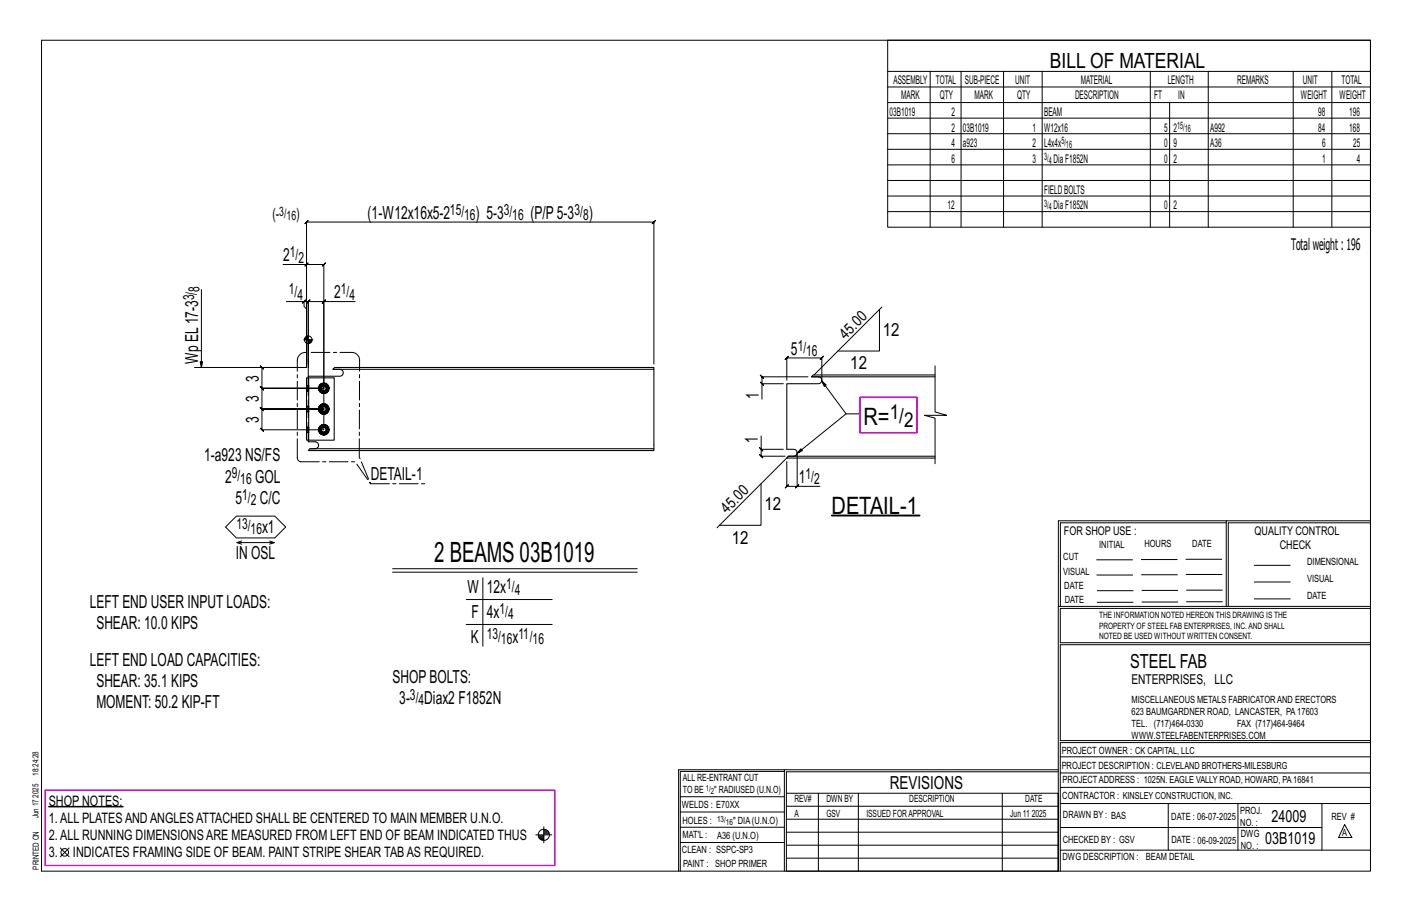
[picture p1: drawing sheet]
<svg xmlns="http://www.w3.org/2000/svg" width="432mm" height="279mm" viewBox="0 0 432 279" stroke-linecap="round" stroke-linejoin="round" font-family="sans-serif">
<path d="M254.3 157.5h27v.2h-27zM14.9 246.5h22.7v.2h-22.7z" fill="#000" stroke="#000" stroke-width=".31"/>
<g fill="none" stroke="#000" stroke-width=".31">
<path d="M12.7 12.3h406.4v254h-406.4zM271.5 12.3h147.6v57.2h-147.6zM271.5 21.8h147.6M271.5 26.6h147.6M271.5 31.4h147.6M271.5 36.1h147.6M284.5 21.8v47.7M293.9 21.8v47.7M306.9 21.8v47.7M318.7 21.8v47.7M351.8 21.8v47.7M357.7 31.4v38.1"/>
<path d="M369.5 21.8v47.7M395.5 21.8v47.7M407.3 21.8v47.7M271.5 40.9h147.6M271.5 45.6h147.6M271.5 50.4h147.6M271.5 55.2h147.6M271.5 59.9h147.6M271.5 64.7h147.6M61.6 88.5v23.8l-.4-1.7h.8l-.4 1.7M86.6 80.9h7.1v31.4v-17.9l-.7-.7v-1.5h-5.4M93 92.2h1.3l-.5 .5 1-1-.5 .5v26.5"/>
<path d="M93.5 91.7l-1 1zM93.7 80.9l-.5 .5 1-1zM93.7 80.9h5.3l-.5 .5 1-1-.5 .5v50.5h-18.9l.5 .5-1-1 .5 .5v-6.4l.5 .5-1-1 .5 .5h18.9h-18.9l.5 .5-1-1 .5 .5v-6.3l.5 .5-1-1 1 1-1-1 .5 .5v-6.4l.5 .5-1-1 .5 .5h12.2M99 92.2l.5-.5-1 1zM99 92.2h-4.7l.5-.5-1 1 .5-.5v20.1M108.6 92.2h-9.6v26.5h-18.9h18.9M268.9 94.6v12.7h-12.7M269.7 93.9l-20.8 20.7M92.9 103.9h2.8M93.2 103.4v.5M93.4 103.1v.8M93.6 102.9v1"/>
<path d="M93.8 102.8v1.1M94.1 102.7v1.2M94.3 102.5v8.8M94.5 103.9v1.1M94.7 103.9v1.1M94.9 103.9v.9M95.1 103.9v.8M95.3 103.9v.5M97.5 118.7h.5M97.6 118.1l.5 .2-.1 .4M98 119.8l.4 .3M98 118.7l.1 .4-.5 .2"/>
<path d="M98.1 118.3l.2-.3-.3-.4a1.52 1.52 0 0 0 0 2.2l.3-.4-.2-.3M98.3 119.4l.3 .2-.2 .5 .6 .1M98.4 117.3l-.4 .3M98.6 119.6l.4 .1v.5l.6-.1M99 117.2l-.6 .1 .2 .4-.3 .3M99 117.7h.4l.2-.4 .5 .3-.3 .4M99.4 117.7l.4 .3 .3 .7h.4l-.1 .6M99.6 117.3l-.6-.1v.5h-.4M99.8 119.4l.3 .4-.5 .3-.2-.5-.4 .1M100 119.1l.4 .2-.3 .5M100.1 118.7l-.3 .7-.4 .2M100.1 117.6l.3 .5-.4 .2"/>
<path d="M100.4 118.1l.1 .6M200 111.3v-43.4l.5-.5-1 1 .5-.5h-106.3l.5-.5-1 1 .5-.5v44.4h-34.2M232.5 116.8l1 1zM239.5 117.3h-6.5v4.7M240.6 116.2v-6.8l-.5 .5 1-1-.5 .5h10.7l-.5 .5 1-1-.5 .5v7.1l.8 1.6 .6-.4-1.4-1.2 7.4 10M247.1 115.2h-14.1l-.5-.5 1 1-.5-.5v2.1M285.9 111.8v14.1l3.6 1.1h-6.8l3.2 .8v14M97.5 131.4h.5M97.5 125h.5M97.6 130.8l.5 .2-.1 .4M97.6 124.5l.5 .1-.1 .4M98 132.5l.4 .3"/>
<path d="M98 126.1l.4 .3M98 131.4l.1 .4-.5 .2M98 125l.1 .4-.5 .2M98.1 131l.2-.3-.3-.4a1.52 1.52 0 0 0 0 2.2l.3-.4-.2-.3M98.1 124.6l.2-.3-.3-.3a1.52 1.52 0 0 0 0 2.1l.3-.3-.2-.4M98.3 132.1l.3 .2-.2 .5 .6 .1M98.3 125.8l.3 .2-.2 .4 .6 .2M98.4 130l-.4 .3M98.4 123.6l-.4 .4M98.6 132.3l.4 .1v.5l.6-.1M98.6 126l.4 .1v.5l.6-.2M99 129.9l-.6 .1 .2 .4-.3 .3"/>
<path d="M99 130.4h.4l.2-.4 .5 .3-.3 .4M99 123.5l-.6 .1 .2 .5-.3 .2M99 124l.4 .1 .2-.5 .5 .4-.3 .3M99.4 130.4l.4 .3 .3 .7h.4l-.1 .6M99.4 124.1l.4 .2 .3 .7h.4l-.1 .6M99.6 130l-.6-.1v.5h-.4M99.6 123.6l-.6-.1v.5l-.4 .1M99.8 132.1l.3 .4-.5 .3-.2-.5-.4 .1M99.8 125.8l.3 .3-.5 .3-.2-.4-.4 .1M100 131.8l.4 .2-.3 .5M100 125.4l.4 .2-.3 .5M100.1 131.4l-.3 .7-.4 .2"/>
<path d="M100.1 125l-.3 .8-.4 .2M100.1 130.3l.3 .5-.4 .2M100.1 124l.3 .5-.4 .1M100.4 130.8l.1 .6M100.4 124.5l.1 .5M232.3 136.8l1 1zM232.8 133.3v4h6.7M232.8 137.3v2.2l-.5-.5 1 1-.5-.5h7.3M241.1 139.5l-21.8 21.8M263 126.5h-4.3l-14.9 12.1 1.1-1.4 .5 .6-1.6 .8v10.1h6.9M232.7 147.9v12.7h-12.7M240.6 141.1v7.6l-.5 .5 1-1-.5 .5h3.2"/>
<path d="M243.8 148.7l.5-.5-1 1zM375 159.8h-50.7v25.6M375 159.2h-51.3l-.1 107.1M419.1 159.2h-44.1v26.2M419.1 159.8h-43.5v25.6M69 161.1l3.3-3.3h11.7l3.4 3.3-3.4 3.3h-11.7zM72.4 165.9h11.5l-1.5 .4M73.9 165.4l-1.5 .5 1.5 .4M82.4 165.4l1.5 .5M120.1 173.9h74.8M120.1 174.9h74.8M147.7 176.6v21"/>
<path d="M335.4 171.1h10.9M335.4 175.8h11M349 171h11M349.1 175.7h11M362.7 171h10.9M362.7 175.6h11M383.6 172.8h11M383.6 177.9h11M142.6 183.3h26.3M142.6 190.9h26.3M323.7 185.4h95.4M335.5 184.1h11"/>
<path d="M335.5 180.6h11M349.2 184h11M349.2 180.5h11M362.9 180.4h10.9M362.9 184h10.9M383.6 183.1h11M419.1 186h-94.9v10.5h94.9M419.1 197.1h-94.9v29.3h94.9v.6h-94.9v39.3M239.9 235.8h-31.9v30.5M239.9 235.3h-32.4v31M323.6 235.3h-83.7v31M323.6 235.9h-83.1v6.6"/>
<path d="M324.2 236.3h94.9M324.2 231.4h94.9M18.4 259.2l2.7 2.7M21.1 259.2l-2.7 2.7M163.8 255.2h5M164.6 255.5h1.7M164.7 255.8h1.6M164.8 256.1h1.5M165 256.4h1.3M165.4 256.6h.9M166.3 252.8v4.9M166.3 254.1h1.3"/>
<path d="M166.3 253.8h.9M166.3 254.6h1.6M166.3 254.3h1.5M166.3 254.9h1.7M208 252.9h31.9M208 257.5h31.9M208 243.6h31.9M208 248.2h31.9M240.5 242.5h83.1v23.8h-83.1zM240.5 258.4h83.1M240.5 254.4h83.1M240.5 250.4h83.1"/>
<path d="M240.5 246.5h83.1M250.3 242.5v23.8M262.5 242.5v23.8M306.5 242.5v23.8M324.2 253h80.1M324.2 245.6h94.9M324.2 259.9h94.9M324.2 240.7h94.9M357.3 245.6v14.3M378.6 245.6v14.3M404.3 245.6v14.3M411.2 252.1l2.2 3.9h-4z"/>
<path d="M240.5 262.3h83.1"/>
<circle cx="94.3" cy="103.9" r="1.16"/>
<circle cx="166.3" cy="255.2" r="1.71"/>
<circle cx="19.8" cy="260.6" r="1.17"/>
</g>
<path d="M263 121.5h17.4v10.8h-17.4zM13.8 241.6h155.8v23h-155.8z" fill="none" stroke="#f0f" stroke-width=".5"/>
<path d="M93.7 115.5h.7v19.1h-.7zM94.4 115.5h7.8v19.1h-7.8M101.8 112.9h2.1a1.06 1.06 0 0 1 1.1 1.1 1.06 1.06 0 0 1-1.1 1h-9.6v.5M102.3 112.3h97.7v.6h-98.2zM200 112.9v24.3M248.1 115.2h2.2a1.06 1.06 0 0 1 1 1 1.06 1.06 0 0 1-1 1.1h-9.7v20h2.1a1.06 1.06 0 0 1 1.1 1.1 1.06 1.06 0 0 1-1.1 1.1h-1.6M285.9 114.6h-37.2l-.6 .6h37.8M94.3 134.6v.5h2.1a1.06 1.06 0 0 1 1 1 1.06 1.06 0 0 1-1 1.1h-1.6M94.8 137.2h105.2v.5h-105.7zM285.9 139.5h-44.8l-.5 .5h45.3" fill="none" stroke="#000" stroke-width=".32"/>
<g fill="none" stroke="#000" stroke-width=".31" stroke-dasharray="2 1.4">
<path d="M93.7 119.5h.7zM93.7 119.5v-.2M93.7 119v.3h.7v.2M93.7 118.7v-.3h.7v.3M93.7 118.4v-.3h.7v.3M93.7 118.1v-.2h.7v.2M93.7 117.9h.7M94.3 115.5v19.1M94.4 119v-.3h-.7v.3h.7v.3M97.4 118.7l.2 .6zM97.5 118.7l.1 .6zM97.5 118.7l.8-1.3-.8 1.3 .8 1.3-.8-1.3h.5"/>
<path d="M97.6 118.1l-.2 .6zM97.6 119.3l.3 .5zM97.6 119.3l.5-.2-.1-.4M97.6 118.1l.5 .2-.1 .4M97.9 117.6l-.3 .5zM97.9 119.8l.5 .4zM97.9 117.6l.5-.4zM98 119.8l.4 .3zM98 119.8l.4 .3M98 117.6l.4-.3zM98 117.6l.4-.3M98.1 119.1l.5 .5"/>
<path d="M98.1 118.3l.5-.6M98.2 118.7l.1 .4zM98.3 117.4h1.5zM98.3 118l-.3-.4-.5 1.1 .1-.6v1.2l.4 .5-.4-.5 .4 .5 .3-.4M98.3 118.3l-.1 .4zM98.3 119.1l.3 .3zM98.3 118.3l.3-.3zM98.4 117.2l.6-.1zM98.6 119.6l.4 .1v.5l-.6-.1 .6 .1-.6-.1zM98.6 119.4l.4 .1zM98.6 118l.4-.1zM99 117.2l-.6 .1 .6-.1-.6 .1 .2 .4h.4"/>
<path d="M99 119.7l.4-.1 .2 .5M99 119.5l.4-.1zM99 117.9l.4 .1zM99 117.2l.6 .1-.6-.1 .6 .1-.2 .4h-.4zM99 117.1l.6 .1zM99.4 119.6l.4-.2M99.4 119.4l.3-.3zM99.4 118l.3 .3zM99.4 117.7l.4 .3M99.6 117.3l.5 .3zM99.6 117.3l.5 .3M99.6 117.2l.6 .4z"/>
<path d="M99.7 118.3l.1 .4zM99.8 117.4l.7 1.3zM99.8 118.7l-.1 .4zM100 119.1l.4 .2-.3 .5M100 118.3l.4-.2-.3-.5M100.1 119.8l-.3-.4 .3-.7M100.1 117.6l-.3 .4 .3 .7h.4l-.1 .6M100.2 117.6l.3 .5zM100.4 118.1l.1 .6zM100.4 118.1l.1 .6M100.5 119.3l-.3 .5zM100.5 118.1l.1 .6z"/>
<path d="M100.5 118.7l-.7 1.3zM100.6 118.7l-.1 .6zM93.7 132.2h.7zM93.7 132.2v-.2M93.7 131.7v.3h.7v.2M93.7 131.4v-.3h.7v.3M93.7 131.1v-.3h.7v.3M93.7 130.8v-.2h.7v.2M93.7 130.6h.7M93.7 125.8l.7 .1zM93.7 125.8v-.2M93.7 125.4v.2h.7v.2"/>
<path d="M93.7 125v-.3h.7v.3M93.7 124.7v-.3h.7v.3M93.7 124.4v-.2h.7v.2M93.7 124.2h.7M94.4 131.7v-.3h-.7v.3h.7v.3M94.4 125.4v-.4h-.7v.4h.7v.2M97.4 131.4l.2 .6zM97.4 125l.2 .6zM97.5 131.4l.1 .6zM97.5 131.4l.8-1.3-.8 1.3 .8 1.3-.8-1.3h.5M97.5 125l.1 .6zM97.5 125l.8-1.3-.8 1.3 .8 1.4-.8-1.4h.5"/>
<path d="M97.6 130.8l-.2 .6zM97.6 132l.3 .5zM97.6 124.4l-.2 .6zM97.6 125.6l.3 .6zM97.6 132l.5-.2-.1-.4M97.6 130.8l.5 .2-.1 .4M97.6 125.6l.5-.2-.1-.4M97.6 124.5l.5 .1-.1 .4M97.9 130.3l-.3 .5zM97.9 132.5l.5 .4zM97.9 130.3l.5-.4zM97.9 123.9l-.3 .5z"/>
<path d="M97.9 126.2l.5 .3zM97.9 123.9l.5-.3zM98 132.5l.4 .3zM98 132.5l.4 .3M98 130.3l.4-.3zM98 130.3l.4-.3M98 126.1l.4 .3zM98 126.1l.4 .3M98 124l.4-.4zM98 124l.4-.4M98.1 131.8l.5 .5M98.1 131l.5-.6"/>
<path d="M98.1 125.4l.5 .6M98.1 124.6l.5-.5M98.2 131.4l.1 .4zM98.2 125l.1 .4zM98.3 132.7h1.5zM98.3 130.1h1.5zM98.3 126.4h1.5zM98.3 123.7h1.5zM98.3 120h1.5zM98.3 130.7l-.3-.4-.5 1.1 .1-.6v1.2l.4 .5-.4-.5 .4 .5 .3-.4M98.3 124.3l-.3-.3-.5 1 .1-.5v1.1l.4 .5-.4-.5 .4 .5 .3-.3M98.3 131l-.1 .4z"/>
<path d="M98.3 131.8l.3 .3zM98.3 131l.3-.3zM98.3 124.6l-.1 .4zM98.3 125.4l.3 .3zM98.3 124.6l.3-.3zM98.4 132.9l.6 .1zM98.4 129.9l.6-.1zM98.4 126.5l.6 .1zM98.4 123.6l.6-.2zM98.4 120.2l.6 .1zM98.6 132.3l.4 .1v.5l-.6-.1 .6 .1-.6-.1zM98.6 132.1l.4 .1z"/>
<path d="M98.6 130.7l.4-.1zM98.6 126l.4 .1v.5l-.6-.2 .6 .2-.6-.2zM98.6 125.7l.4 .1zM98.6 124.3l.4-.1zM99 129.9l-.6 .1 .6-.1-.6 .1 .2 .4h.4M99 133l.6-.1zM99 132.9l.6-.1zM99 132.9l.6-.1M99 132.4l.4-.1 .2 .5M99 132.2l.4-.1zM99 130.6l.4 .1zM99 129.9l.6 .1-.6-.1 .6 .1-.2 .4h-.4z"/>
<path d="M99 129.8l.6 .1zM99 123.5l-.6 .1 .6-.1-.6 .1 .2 .5 .4-.1M99 126.6l.6-.1zM99 126.6l.6-.2zM99 126.6l.6-.2M99 126.1l.4-.1 .2 .4M99 125.8l.4-.1zM99 124.2l.4 .1zM99 123.5l.6 .1-.6-.1 .6 .1-.2 .5-.4-.1zM99 123.4l.6 .2zM99 120.3l.6-.1zM99 120.2l.6-.1z"/>
<path d="M99 120.2l.6-.1M99.4 132.3l.4-.2M99.4 132.1l.3-.3zM99.4 130.7l.3 .3zM99.4 130.4l.4 .3M99.4 126l.4-.2M99.4 125.7l.3-.3zM99.4 124.3l.3 .3zM99.4 124.1l.4 .2M99.6 132.8l.5-.3zM99.6 132.8l.5-.3M99.6 130l.5 .3z"/>
<path d="M99.6 130l.5 .3M99.6 126.4l.5-.3zM99.6 126.4l.5-.3M99.6 123.6l.5 .4zM99.6 123.6l.5 .4M99.6 120.1l.5-.3zM99.6 120.1l.5-.3M99.6 132.9l.6-.4zM99.6 129.9l.6 .4zM99.6 126.5l.6-.3zM99.6 123.6l.6 .3zM99.6 120.2l.6-.4z"/>
<path d="M99.7 131l.1 .4zM99.7 124.6l.1 .4zM99.8 130.1l.7 1.3zM99.8 123.7l.7 1.3zM99.8 131.4l-.1 .4zM99.8 125l-.1 .4zM100 131.8l.4 .2-.3 .5M100 131l.4-.2-.3-.5M100 125.4l.4 .2-.3 .5M100 124.6l.4-.1-.3-.5M100.1 132.5l-.3-.4 .3-.7M100.1 130.3l-.3 .4 .3 .7h.4l-.1 .6"/>
<path d="M100.1 126.1l-.3-.3 .3-.8M100.1 124l-.3 .3 .3 .7h.4l-.1 .6M100.2 130.3l.3 .5zM100.2 123.9l.3 .5zM100.4 130.8l.1 .6zM100.4 130.8l.1 .6M100.4 124.5l.1 .5zM100.4 124.5l.1 .5M100.5 132l-.3 .5zM100.5 130.8l.1 .6zM100.5 125.6l-.3 .6zM100.5 124.4l.1 .6z"/>
<path d="M100.5 131.4l-.7 1.3zM100.5 125l-.7 1.4zM100.6 131.4l-.1 .6zM100.6 125l-.1 .6z"/>
</g>
<path d="M93.5 107.7a2.5 2.5 0 0 0-2.6 2.4M95.2 107.7h12.4M110 110.1a2.38 2.38 0 0 0-2.4-2.4M90.9 139.9v-29.8M90.9 139.9l.2 .7 .8 .6M109.9 139.9l.1-29.8M91.9 141.2h16.7l4.7 6.7-3.3-8M113.3 147.9h16.9" fill="none" stroke="#000" stroke-width=".31" stroke-dasharray="5.8 1 1 1"/>
<text font-size="8.6" x="132.8" y="171.9">2 BEAMS 03B1019</text>
<g font-size="7.3">
<text x="264.1" y="129.9">R=</text>
<text x="254.3" y="157.1">DETAIL-1</text>
</g>
<text font-size="6.4" x="321.1" y="20.7">BILL OF MATERIAL</text>
<g font-size="6.2">
<text x="272.1" y="128.2">1/</text>
<text x="276.5" y="130.4">2</text>
</g>
<text font-size="5.9" x="345.6" y="204.1">STEEL FAB</text>
<g font-size="5.5">
<text x="112.4" y="66.9">(1-W12x16x5-2</text>
<text x="145.4" y="66.9">) 5-3</text>
<text x="162.2" y="66.9">(P/P5-3</text>
<text x="180.1" y="66.9">)</text>
<text x="86.6" y="79.9">2</text>
<text x="102.2" y="91.2">2</text>
<text x="270" y="102.7">12</text>
<text x="60.6" y="111.3" transform="rotate(-90 60.6 111.3)">Wp EL17-3</text>
<text x="241.9" y="108.4">5</text>
<text x="260" y="112.9">12</text>
<text x="79.1" y="116.6" transform="rotate(-90 79.1 116.6)">3</text>
<text x="79.1" y="122.9" transform="rotate(-90 79.1 122.9)">3</text>
<text x="232" y="122" transform="rotate(-90 232 122)">1</text>
<text x="79.1" y="129.2" transform="rotate(-90 79.1 129.2)">3</text>
<text x="231.8" y="135.3" transform="rotate(-90 231.8 135.3)">1</text>
<text x="62.4" y="141">1-a923 NS/FS</text>
<text x="68.8" y="147.5">2</text>
<text x="78" y="147.5">GOL</text>
<text x="113.4" y="146.7">DETAIL-1</text>
<text x="244.3" y="147.7">1</text>
<text x="72" y="154">5</text>
<text x="79.4" y="154">C/C</text>
<text x="233.8" y="156">12</text>
<text x="80.1" y="162.9">x1</text>
<text x="223.8" y="166.2">12</text>
<text x="72.1" y="170.9">IN OSL</text>
<text x="27.4" y="185.8">LEFT END USER INPUT LOADS:</text>
<text x="143" y="181.3">W</text>
<text x="148.9" y="181.3">12x</text>
<text x="144.2" y="188.9">F</text>
<text x="148.9" y="188.9">4x</text>
<text x="29.5" y="192.3">SHEAR: 10.0 KIPS</text>
<text x="144" y="196.6">K</text>
<text x="156.7" y="196.6">x</text>
<text x="27.4" y="203.5">LEFT END LOAD CAPACITIES:</text>
<text x="29.5" y="210">SHEAR: 35.1 KIPS</text>
<text x="120.1" y="208.7">SHOPBOLTS:</text>
<text x="122.1" y="215.2">3-</text>
<text x="129.7" y="215.2">Diax2 F1852N</text>
<text x="29.5" y="216.5">MOMENT: 50.2 KIP-FT</text>
<text x="272.2" y="241.1">REVISIONS</text>
</g>
<g font-size="5.1">
<text x="388.9" y="251.3">24009</text>
<text x="386.9" y="258.1">03B1019</text>
</g>
<text font-size="4.9" x="394.8" y="76.4">Totalweight : 196</text>
<g font-size="4.7">
<text x="137.6" y="65.6">15/</text>
<text x="154" y="65.6">3/</text>
<text x="175.7" y="65.6">3/</text>
<text x="83.3" y="67">(-</text>
<text x="90.6" y="67">)</text>
<text x="142" y="67.3">16</text>
<text x="156.7" y="67.3">16</text>
<text x="178.3" y="67.3">8</text>
<text x="88.6" y="78.6">1/</text>
<text x="91.2" y="80.3">2</text>
<text x="61" y="89.2" transform="rotate(-90 61 89.2)">8</text>
<text x="88.3" y="90">1/</text>
<text x="104.2" y="90">1/</text>
<text x="59.4" y="91.8" transform="rotate(-90 59.4 91.8)">3/</text>
<text x="90.9" y="91.6">4</text>
<text x="106.9" y="91.6">4</text>
<text x="243.9" y="107.2">1/</text>
<text x="258.5" y="103.8" transform="rotate(-45 258.5 103.8)">45.0</text>
<text x="246.6" y="108.8">16</text>
<text x="70.9" y="146.3">9/</text>
<text x="73.5" y="147.9">16</text>
<text x="246.4" y="146.4">1/</text>
<text x="249" y="148.1">2</text>
<text x="74.1" y="152.8">1/</text>
<text x="76.7" y="154.4">2</text>
<text x="72.3" y="161.6">13/</text>
<text x="222.3" y="157.1" transform="rotate(-45 222.3 157.1)">45.0</text>
<text x="76.6" y="163.3">16</text>
<text x="154.8" y="180.1">1/</text>
<text x="157.4" y="181.7">4</text>
<text x="152.7" y="187.7">1/</text>
<text x="155.4" y="189.4">4</text>
<text x="148.9" y="195.3">13/</text>
<text x="153.2" y="197">16</text>
<text x="158.5" y="195.3">11/</text>
<text x="162.9" y="197">16</text>
<text x="125.4" y="214">3/</text>
<text x="128" y="215.6">4</text>
</g>
<g font-size="4.4">
<text x="14.9" y="251.5">1.ALL PLATESANDANGLESATTACHED SHALL BE CENTERED TO MAIN MEMBER U.N.O.</text>
<text x="14.9" y="246.3">SHOP NOTES:</text>
<text x="14.9" y="256.7">2.ALL RUNNING DIMENSIONSARE MEASURED FROM LEFT END OF BEAM INDICATED THUS</text>
<text x="14.9" y="262">3.</text>
<text x="22.3" y="262">INDICATES FRAMING SIDE OF BEAM. PAINT STRIPE SHEAR TABAS REQUIRED.</text>
</g>
<text font-size="4.2" x="346" y="209.1">ENTERPRISES, LLC</text>
<g font-size="4">
<text x="85.4" y="66">3/</text>
<text x="87.6" y="67.4">16</text>
</g>
<g font-size="3.7">
<text x="273.2" y="25.6">ASSEMBLY</text>
<text x="286.2" y="25.6">TOTAL</text>
<text x="295.1" y="25.6">SUB-PIECE</text>
<text x="310.4" y="25.6">UNIT</text>
<text x="330.5" y="25.6">MATERIAL</text>
<text x="357.1" y="25.6">LENGTH</text>
<text x="378.3" y="25.6">REMARKS</text>
<text x="398.4" y="25.6">UNIT</text>
<text x="410.2" y="25.6">TOTAL</text>
<text x="272.1" y="35.5">03B1019</text>
<text x="275.6" y="30.4">MARK</text>
<text x="287.4" y="30.4">QTY</text>
<text x="290.9" y="35.5">2</text>
<text x="298" y="30.4">MARK</text>
<text x="311" y="30.4">QTY</text>
<text x="319.3" y="35.5">BEAM</text>
<text x="328.7" y="30.4">DESCRIPTION</text>
<text x="353" y="30.4">FT</text>
<text x="360.3" y="30.4">IN</text>
<text x="397.8" y="30.4">WEIGHT</text>
<text x="403.2" y="35.5">98</text>
<text x="409.6" y="30.4">WEIGHT</text>
<text x="412.6" y="35.5">196</text>
<text x="290.9" y="40.2">2</text>
<text x="294.5" y="40.2">03B1019</text>
<text x="315.8" y="40.2">1</text>
<text x="319.3" y="40.2">W12x16</text>
<text x="356" y="40.2">5</text>
<text x="358.9" y="40.2">2</text>
<text x="370.1" y="40.2">A992</text>
<text x="403.2" y="40.2">84</text>
<text x="412.6" y="40.2">168</text>
<text x="290.9" y="45">4</text>
<text x="294.5" y="45">a923</text>
<text x="315.8" y="45">2</text>
<text x="319.3" y="45">L4x4x</text>
<text x="356" y="45">0</text>
<text x="358.9" y="45">9</text>
<text x="370.1" y="45">A36</text>
<text x="404.3" y="45">6</text>
<text x="413.8" y="45">25</text>
<text x="290.9" y="49.7">6</text>
<text x="315.8" y="49.7">3</text>
<text x="322.2" y="49.7">DiaF1852N</text>
<text x="356" y="49.7">0</text>
<text x="358.9" y="49.7">2</text>
<text x="404.3" y="49.7">1</text>
<text x="415" y="49.7">4</text>
<text x="319.3" y="59.3">FIELDBOLTS</text>
<text x="289.8" y="64">12</text>
<text x="322.2" y="64">DiaF1852N</text>
<text x="356" y="64">0</text>
<text x="358.9" y="64">2</text>
<text x="325.3" y="163.4">FOR SHOP USE :</text>
<text x="383.7" y="163.4">QUALITY CONTROL</text>
<text x="391.4" y="167.8">CHECK</text>
</g>
<g font-size="3.1">
<text x="360" y="39.4">15/</text>
<text x="362.3" y="40.5">16</text>
<text x="324.6" y="44.1">5/</text>
<text x="326" y="45.3">16</text>
<text x="319.3" y="48.9">3/</text>
<text x="320.7" y="50">4</text>
<text x="319.3" y="63.2">3/</text>
<text x="320.7" y="64.3">4</text>
<text x="336.2" y="167.4">INITIAL</text>
<text x="350" y="167.1">HOURS</text>
<text x="364.6" y="167.2">DATE</text>
<text x="325.2" y="171.3">CUT</text>
<text x="399.8" y="172.8">DIMENSIONAL</text>
<text x="325.1" y="175.8">VISUAL</text>
<text x="399.8" y="177.9">VISUAL</text>
<text x="325.5" y="180">DATE</text>
<text x="325.7" y="184.4">DATE</text>
<text x="399.8" y="183.1">DATE</text>
<text x="346" y="215">MISCELLANEOUS METALS FABRICATORAND ERECTORS</text>
<text x="346" y="218.6">623 BAUMGARDNER ROAD, LANCASTER, PA17603</text>
<text x="346" y="225.8">WWW.STEELFABENTERPRISES.COM</text>
<text x="346" y="222.2">TEL. (717)464-0330</text>
<text x="378.3" y="222.2">FAX (717)464-9464</text>
<text x="324.7" y="230.5">PROJECT OWNER : CK CAPITAL, LLC</text>
<text x="208.8" y="238.8">ALL RE-ENTRANT CUT</text>
<text x="324.7" y="235.1">PROJECT DESCRIPTION : CLEVELAND BROTHERS-MILESBURG</text>
<text x="324.9" y="239.5">PROJECTADDRESS : 1025N. EAGLE VALLY ROAD, HOWARD, PA16841</text>
<text x="208.8" y="242.5">TO BE</text>
<text x="218.4" y="242.5">&quot; RADIUSED (U.N.O)</text>
<text x="242.9" y="245.3">REV#</text>
<text x="252.7" y="245.3">DWN BY</text>
<text x="278.1" y="245.3">DESCRIPTION</text>
<text x="313.5" y="245.3">DATE</text>
<text x="324.9" y="244.2">CONTRACTOR : KINSLEY CONSTRUCTION, INC.</text>
<text x="208.5" y="247">WELDS : E70XX</text>
<text x="208.7" y="251.7">HOLES :</text>
<text x="224.2" y="251.8">&quot; DIA(U.N.O)</text>
<text x="242.9" y="249.9">A</text>
<text x="252.7" y="249.9">GSV</text>
<text x="264.9" y="249.9">ISSUED FORAPPROVAL</text>
<text x="309" y="249.9">Jun 11</text>
<text x="315.5" y="249.9">2025</text>
<text x="325.1" y="250">DRAWN BY : BAS</text>
<text x="358.2" y="250.5">DATE : 06-07-2025</text>
<text x="379.3" y="248.9">PROJ.</text>
<text x="407.2" y="250.5">REV #</text>
<text x="208.7" y="256.3">MAT'L :</text>
<text x="219.3" y="256.4">A36 (U.N.O)</text>
<text x="325" y="257.6">CHECKED BY : GSV</text>
<text x="358.3" y="257.7">DATE : 06-09-2025</text>
<text x="379.3" y="252.5">NO. :</text>
<text x="379.5" y="255.9">DWG</text>
<text x="410.5" y="255.5">A</text>
<text x="208.6" y="260.7">CLEAN : SSPC-SP3</text>
<text x="324.9" y="262.9">DWG DESCRIPTION :</text>
<text x="350.4" y="263">BEAM DETAIL</text>
<text x="379.5" y="259.5">NO. :</text>
<text x="208.9" y="265">PAINT : SHOP PRIMER</text>
</g>
<g font-size="2.7">
<text x="336.1" y="189">THE INFORMATION NOTED HEREON THIS DRAWING IS THE</text>
<text x="336.1" y="195.4">NOTED BE USED WITHOUT WRITTEN CONSENT.</text>
<text x="336.1" y="192.2">PROPERTY OF STEEL FAB ENTERPRISES, INC.AND SHALL</text>
</g>
<g font-size="2.6">
<text x="215.9" y="241.8">1/</text>
<text x="217.4" y="242.7">2</text>
<text x="219.3" y="251.1">13/</text>
<text x="222" y="252.1">16</text>
</g>
<g font-size="2.5">
<text x="11.7" y="237.1" transform="rotate(-90 11.7 237.1)">18:24:28</text>
<text x="11.8" y="243.8" transform="rotate(-90 11.8 243.8)">2025</text>
<text x="11.8" y="250.1" transform="rotate(-90 11.8 250.1)">Jun 17</text>
<text x="11.9" y="265.8" transform="rotate(-90 11.9 265.8)">PRINTED ON</text>
</g>
</svg>
